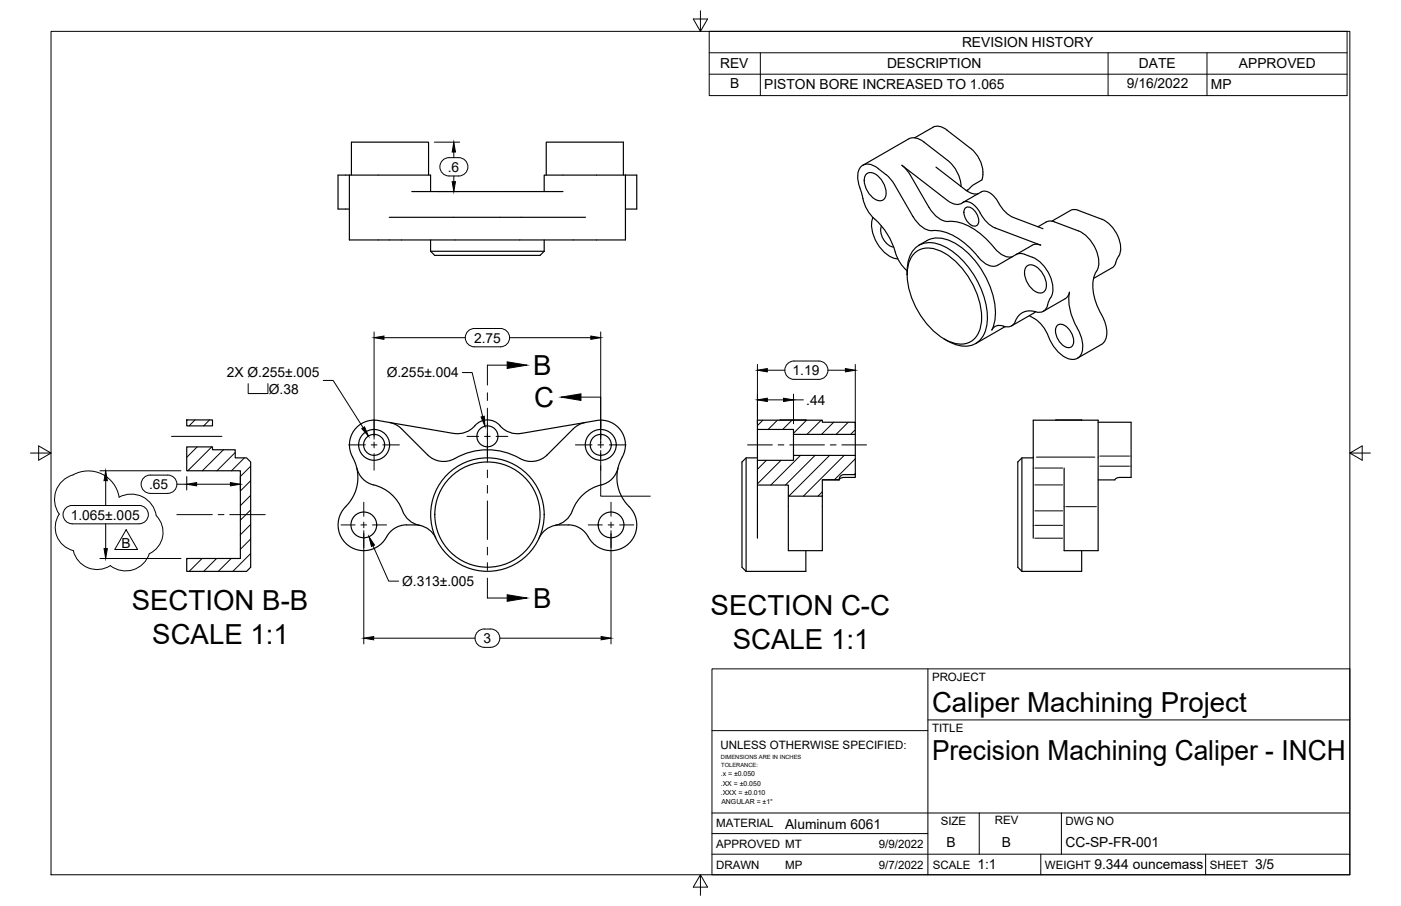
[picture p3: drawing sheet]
<svg xmlns="http://www.w3.org/2000/svg" width="432mm" height="279mm" viewBox="0 0 432 279" stroke-linecap="round" stroke-linejoin="round" font-family="sans-serif">
<!-- layer: Visible -->
<g fill="none" stroke="#000" stroke-width=".36">
<path d="M107.7 54h25v5.1M107.7 54v20h85.1v-20M107.7 54h-3.5v10.5h3.5M108.3 54v-10.2h23.8v10.2M126.9 59.1h46.6M168.4 54v-10.2h23.7v10.2M192.8 54h-25.1v5.1M192.8 54h3.5v10.5h-3.5M265.9 51l14.2-8.2a4.2 4.2 0 0 1 4.7 1l7.3 5.7a11.1 11.1 0 0 1 4.1 8M266.9 53.8a2.43 2.43 0 0 1 3.4 .3 6.7 6.7 0 0 1 2.5 6.8 2.19 2.19 0 0 1-3.7 .2 6.7 6.7 0 0 1-2.5-6.8zM270.6 52l2.4 1.8M270.6 51.9a3.7 3.7 0 0 0-5.6 0 7.8 7.8 0 0 0 .3 6.9 18.7 18.7 0 0 0 2.7 7l.5 .6a24.3 24.3 0 0 1 8 13l1.4 2.3 1.7 1.8"/>
<path d="M273 53.8l2.4 2.6 6 10.4a7.6 7.6 0 0 0 6 4.3M278 51l14 10.8a3.9 3.9 0 0 0 4.6 .7M278 51l2.3 2.6 6 10.3a7.6 7.6 0 0 0 6 4.4M281.9 42.5l5.7-3.3a3.8 3.8 0 0 1 4.3 1l7.3 5.6a9.3 9.3 0 0 1 3.4 9.7l-2.7 1.6-1.8 1.6M288.5 51.5l9.8 7.5 1.7 .8 1.6-.1M296.2 57.5h.1M298.1 58.7l-.2 .1M120 67h60.5M132.7 74v3.5l1.3 1.3h32.5l1.2-1.3M132.7 77.5h35M167.7 74v3.5M269.1 67.1a10.9 10.9 0 0 0 3.9 11.1l2.3 1.3 1.4 .3"/>
<path d="M271.7 69.7a5.3 5.3 0 0 0 3.7 6.5M282.1 77.9a7.5 7.5 0 0 1 9 .1 24.8 24.8 0 0 1 11.4 21.4 6.6 6.6 0 0 1-6.4 6.7 15.4 15.4 0 0 1-10.8-6.7 22.9 22.9 0 0 1-5.4-17.6 7.3 7.3 0 0 1 2.2-3.9zM283.2 75.6a9 9 0 0 1 11.4-.5 27.2 27.2 0 0 1 12.2 22.1 11 11 0 0 1-1.1 4.6 2.64 2.64 0 0 1 3.5-1.2M287.4 71.1a16 16 0 0 1 12 5.8l2.1 2.4a5.8 5.8 0 0 0 5.4 2.7l6.3-3.5M292.3 68.3a16 16 0 0 1 12.1 5.8l2.1 2.3a5.7 5.7 0 0 0 5.6 2.7M296.6 62.5a3.5 3.5 0 0 1 4.5 1.6l.4 .5a11.5 11.5 0 0 0 5.2 5.7M296.8 62.4l5.6-3.2a4 4 0 0 1 4.7 2.2 11.4 11.4 0 0 0 5.2 5.7M297.6 64.1a2.81 2.81 0 0 1 3.6 2.1l.2 .6a1.93 1.93 0 0 1-1 3 4.4 4.4 0 0 1-3.1-5.4zM306.7 70.3l14.1 5.3-1-.3-1.3 .2-5.3 3M312.3 67.1l9.2 3.4M313.2 78.5l1.2-.3 1.4 .2a11.1 11.1 0 0 1 8.1 7.4 7 7 0 0 1-.7 7.2l-.2 .5a2.81 2.81 0 0 1-3.7 2.7 4.8 4.8 0 0 0-6.4 2.9M319.9 69.9l2.9-1.6 1.3-.1 8.3 3"/>
<path d="M329.9 64.9l-5.7 3.3M329.9 64.9l.9-.3 1 .1 7.8 2.9a10.3 10.3 0 0 1 5.7 10.2l-.5 1.2M332.4 71.2a11.2 11.2 0 0 1 6.1 11.3 11.3 11.3 0 0 0-.8 10.7l.5 1.3a19.7 19.7 0 0 1 2.9 7.4 4.3 4.3 0 0 1-1.6 4.3l-7.4 4.3M344.8 79l-1.1 2.4-.6 .9-6.1 3.6M279.6 83.7v1M279.6 83.7a8.4 8.4 0 0 1 4.5-8.5 11.5 11.5 0 0 1 10.8 3.4 26.9 26.9 0 0 1 9.3 21 7 7 0 0 1-7.5 7.1 12 12 0 0 1-4.8-1.6M312.9 99.1a2.65 2.65 0 0 1-3.6 1.5M316.3 82.2a2.43 2.43 0 0 1 3.4 .3 6.7 6.7 0 0 1 2.6 6.8 2.19 2.19 0 0 1-3.8 .2 6.7 6.7 0 0 1-2.5-6.8zM319.1 96.1l-7.3 4.4M328.3 92.1l-6.7 3.9M329.6 90.1l-.6 1.4-.7 .6M329.6 90.1a17.6 17.6 0 0 0 2.9 12.1 7.3 7.3 0 0 1 .1 7.9 4.2 4.2 0 0 1-5.6-.7 15.7 15.7 0 0 1-4.5-7.1 10.8 10.8 0 0 0-5.3-5"/>
<path d="M291 104.5l.9 .6M309.7 100.8l-9 5.2M325.9 100.3a2.51 2.51 0 0 1 3.3 .9 5.2 5.2 0 0 1 1.4 5.3 1.93 1.93 0 0 1-3.1 0 5.5 5.5 0 0 1-1.9-5.8zM57.6 137.8h7.9v.9h7v2.5h3.5l1.3 1.3v32.4l-1.3 1.3h-18.4v-4h16.5v-27h-16.5zM57.6 129.5h7.9v1.8h-7.9zM120 130.3l1.7 .5 1.6 1 8.5 8.5M146.4 131.3a5.2 5.2 0 0 1 8.3 .6 7.1 7.1 0 0 0 5.9 1.8l19.9-3.4a13.6 13.6 0 0 1 5.9-.6 7.6 7.6 0 0 1 5.4 11.3M146.4 131.3a7.1 7.1 0 0 1-6.6 2.4l-19.8-3.4a13.5 13.5 0 0 0-6-.6 7.6 7.6 0 0 0-5.3 11.3M176.7 132.2l-8 8.1M180.5 130.3l-2.3 .8-1.5 1.1M233.4 129.6h20v.6h10.2v3.8h-19v-1.6h-11.2zM233.4 132.4v9.6"/>
<path d="M240.4 129.6h8M244.6 134v6.4M263.6 134v6.4M325.4 129.6h8M338.5 130.2h10.1v17l-3.9 .1-.8 .3-.3 .4h-5.1M108.7 141a12.9 12.9 0 0 1-2.8 15.9 8 8 0 0 0 2.3 11.9 8 8 0 0 0 11.4-3.9 7 7 0 0 1 5.7-3l4 .1M110 144.3a7.3 7.3 0 0 0 6.2 5.5 12.7 12.7 0 0 1 7.9 7.7M124.1 157.5a7.3 7.3 0 0 0 6 4.7l1.5 .7 1.3 1 1.4 2.1M131.8 140.3a7.3 7.3 0 0 0 9.7 .4 20 20 0 0 1 18.7 .7M168.7 140.3a7 7 0 0 1-8.5 1.1M176.4 157.5a7 7 0 0 1-5.2 4.5M190.5 144.3a7.3 7.3 0 0 1-6.3 5.5 12.7 12.7 0 0 0-7.8 7.7"/>
<path d="M191.8 141a12.9 12.9 0 0 0 2.7 15.9 8 8 0 0 1-2.2 11.9 8 8 0 0 1-11.4-3.9 7 7 0 0 0-5.8-3l-3.9 .1M230 141.2v35M233.4 142h11.2v-1.6h19v6h-3.9l-.7 .6-.4 1h-5.2v5h-10.4v-3.4h-9.6zM233.4 149.6v16.4M233.4 141.2h-3.4l-1.3 1.3v32.4l1.3 1.3M243 153v16.8h10.4v-16.8M263.6 146.4v.8l-3.8 .1-.9 .3-.3 .4h-5.2M315 141.2v35M318.5 141.2h-3.5l-1.3 1.3v32.4l1.3 1.3M328 144.3v25.5h10.5v-40.2h-20v36.4M171.1 162a7 7 0 0 0-5 4M248.4 169.8v6.4h-18.4"/>
<path d="M333.4 169.8v6.4h-18.4"/>
<circle cx="115.3" cy="137.2" r="3.2"/>
<circle cx="115.3" cy="137.2" r="4.8"/>
<circle cx="150.2" cy="134.6" r="3.2"/>
<circle cx="185.2" cy="137.2" r="4.8"/>
<circle cx="185.2" cy="137.2" r="3.2"/>
<circle cx="150.2" cy="158.7" r="17.5"/>
<circle cx="150.2" cy="158.7" r="16.2"/>
<circle cx="112.1" cy="161.9" r="4"/>
<circle cx="188.3" cy="161.9" r="4"/>
</g>
<!-- layer: Visible Narrow -->
<path d="M318.9 144.3h8.6M318.9 157.5h8.6M318.9 149.5h8.6M319.4 141h18.1M328.5 156.3h9.4M339 143.8h9.1M339 140.7h9.1M318.9 162h8.6M318.9 166h8.6" fill="none" stroke="#000" stroke-width=".31"/>
<!-- layer: Titleblock -->
<path d="M219.4 206.3h196.6v63.5h-196.6zM286 206.3v63.5M219.4 225.3h66.6M286 222h130M219.4 257.1h66.6M219.4 250.7h196.6M301.8 250.7v12.7M327.1 250.7v12.7M219.4 263.4h196.6M320.8 263.4v6.4M371.6 263.4v6.4" fill="none" stroke="#000" stroke-width=".31"/>
<!-- layer: Border -->
<path d="M15.7 9.7h400.3v260.1h-400.3zM215.9 3.3v6.4l-2.2-3.8h4.4l-2.2 3.8M9.4 139.7h6.3l-3.8-2.2v4.4l3.8-2.2M416 139.7l3.8 2.2v-4.4l-3.8 2.2h6.4M215.9 269.8l2.2 3.8h-4.4l2.2-3.8v6.3" fill="none" stroke="#000" stroke-width=".31"/>
<!-- layer: Smart Centers -->
<g fill="none" stroke="#000" stroke-width=".31">
<path d="M52.9 134.6h15.5M107.5 137.2h5.1M114.4 137.2h1.8M115.3 129.4v5.1M115.3 136.3v1.8M115.3 139.9v5.1M118 137.2h5.1M143.9 134.6h3.6M149.3 134.6h1.8M150.2 128.3v3.6M150.2 133.7v1.8M150.2 137.3v3.6"/>
<path d="M152.9 134.6h3.6M177.3 137.2h5.2M184.3 137.2h1.7M185.1 129.4v5.1M185.1 136.3v1.8M185.1 139.9v5.1M187.8 137.2h5.2M230.4 137.2h7.6M239.8 137.2h1.8M243.4 137.2h10.7M255.9 137.2h1.8M259.5 137.2h7.6"/>
<path d="M54.5 158.7h10.9M67.2 158.7h1.8M70.8 158.7h10.9M112.1 154.9v4.3M188.3 154.9v4.3M105.1 161.9h4.4M111.2 161.9h1.8M112.1 161v1.8M112.1 164.6v4.3M114.8 161.9h4.3M181.3 161.9h4.3M187.4 161.9h1.8"/>
<path d="M188.3 161v1.8M188.3 164.6v4.3M191 161.9h4.3"/>
</g>
<!-- layer: Hatching -->
<g fill="none" stroke="#000" stroke-width=".31">
<path d="M60.1 129.5l-1.8 1.8M60.8 137.8l-3.2 3.2M64.6 129.5l-1.8 1.8M65.3 137.8l-7.4 7.4M68.9 138.7l-6.5 6.5M72.5 139.6l-5.6 5.6M235.1 129.6l-1.7 1.7M239.6 129.6l-2.9 2.8M244.1 129.6l-2.9 2.8M248.6 129.6l-4 4M253.1 129.6l-4.4 4.4M256.9 130.2l-3.7 3.8"/>
<path d="M261.4 130.2l-3.7 3.8M263.6 132.5l-1.4 1.5M75.3 141.2l-3.9 4M77.2 143.8l-3.1 3.2M77.2 148.3l-3.1 3.1M77.2 152.8l-3.1 3.2M77.2 157.3l-3.1 3.1M236.2 142l-2.8 2.7M240.7 142l-7.3 7.2M246.7 140.4l-9.1 9.2M251.2 140.4l-9.1 9.2M253.4 151.7l-1.3 1.3"/>
<path d="M255.7 140.4l-12.6 12.6M260.2 140.4l-12.6 12.6M263.6 141.5l-6.4 6.5M263.6 146l-.4 .4M57.8 172.2l-.2 .2M62.3 172.2l-4 4M66.8 172.2l-4 4M71.2 172.2l-3.9 4M77.2 161.8l-3.1 3.1M77.2 166.2l-3.1 3.2M77.2 170.7l-5.4 5.5"/>
</g>
<!-- layer: Section Lines -->
<g fill="none" stroke="#000" stroke-width=".31">
<path d="M156.3 112.6h-6.1v6.1M150.2 121.1v2.4M150.2 125.9v2.4M150.2 130.7v11.9M179 122.5h6.1v9.3M185.1 134.2v2.4M185.1 138.9v2.4M150.2 144.9v2.4M150.2 149.7v2.4M150.2 154.5v11.9M185.1 143.7v9.3h15.3M150.2 168.8v2.3"/>
<path d="M150.2 173.5v2.4M150.2 178.3v6.1h6.1"/>
</g>
<path d="M156.3 111.6l6.1 1-6.1 1zM173 122.5l6-1v2zM156.3 183.4l6.1 1-6.1 1z" fill="#000" stroke="#000" stroke-width=".31"/>
<!-- layer: FD_Dimensions -->
<g fill="none" stroke="#000" stroke-width=".31">
<path d="M133.9 43.8h7.7M134.5 59.1h7.1M136.2 49.7a2.82 2.82 0 0 1 2.2-1.1 5.7 5.7 0 0 1 4.8 .6 2.83 2.83 0 0 1 .8 3.2 2.83 2.83 0 0 1-2.6 1.9 5.7 5.7 0 0 1-4.8-.6 2.82 2.82 0 0 1-.4-4zM139.9 46.9v1.7M139.9 54.3v1.7M76.5 118.3v3.1h6.1v-3.1M99.6 117.3h3.1l9.2 14.6M115.3 102.4v33M118.3 104.1h25.1M142.5 114.9h3l3.3 13.6M144 102.4a2.82 2.82 0 0 1 2.2-1.1h8a2.83 2.83 0 0 1 2.9 2.8 2.83 2.83 0 0 1-2.9 2.9h-8a2.83 2.83 0 0 1-2.5-1.6 2.83 2.83 0 0 1 .3-3zM157 104.1h25.1"/>
<path d="M185.1 102.4v33M233.4 112.4v18.3M236.5 114.2h5.4M243 112l1.7-.7h7.7a2.83 2.83 0 0 1 2.8 2.9 2.83 2.83 0 0 1-2.8 2.8h-7.7a2.83 2.83 0 0 1-2.6-1.9 2.83 2.83 0 0 1 .9-3.1zM255.2 114.2h5.4M263.6 112.4v19.8M236.5 123.3h5M244.6 121.5v9.2M244.6 123.3h3M30.8 145.2h25M32.6 148.2v7.7M46.3 146.5h5.4"/>
<path d="M46.3 146.5a2.84 2.84 0 0 0-2.8 2.8 2.84 2.84 0 0 0 2.8 2.9l5.4-.1a2.83 2.83 0 0 0 2.8-2.8 2.83 2.83 0 0 0-2.8-2.8M54.5 149.3h3.1M57.6 147v4.1M60.6 149.3h10.4M74.1 147v4.1M22.2 161.5h20.7M22.3 161.5a2.82 2.82 0 0 1-2.9-2.8 2.82 2.82 0 0 1 2.8-2.8h20.7a2.83 2.83 0 0 1 2.8 2.8 2.83 2.83 0 0 1-2.8 2.8M30.8 172.2h25M32.6 161.5v7.7M112.1 163.7v34.9M115 168.3l4.8 10.9h3.1M188.3 163.7v34.9"/>
<path d="M115.2 196.8h31.2M149.2 194h2M149.2 194a2.83 2.83 0 0 0-2.8 2.8 2.83 2.83 0 0 0 2.8 2.8h2M151.2 194a2.83 2.83 0 0 1 2.9 2.8 2.83 2.83 0 0 1-2.9 2.8M154.1 196.8h31.2"/>
</g>
<g fill="#000" stroke="#000" stroke-width=".31">
<path d="M139.9 43.8l.5 3.1h-1zM139.4 56h1l-.5 3.1zM115.3 104.1l3-.5v1zM182.1 103.6l3 .5-3 .5zM233.4 114.2l3.1-.5v1zM260.6 113.7l3 .5-3 .5zM111.5 132.2l.9-.6 1.2 2.9zM148.3 128.6l.9-.2 .3 3zM233.4 123.3l3.1-.5v1zM241.5 122.8l3.1 .5-3.1 .5zM32.6 145.2l.5 3h-1zM57.6 149.3l3-.5v1z"/>
<path d="M71 148.8l3.1 .5-3.1 .5zM32.1 169.2h1l-.5 3zM113.7 165.5l1.7 2.6-.9 .4zM112.1 196.8l3.1-.5v1zM185.3 196.3l3 .5-3 .5z"/>
</g>
<!-- layer: Revision Clouds -->
<path d="M22.5 146.4a9.6 9.6 0 0 1 14.2 6.9 7.8 7.8 0 0 1 11.4 5.7 7.3 7.3 0 0 1-2.1 11.8 7.7 7.7 0 0 1-12 3.6 7.5 7.5 0 0 1-11.4-4.6 7.4 7.4 0 0 1-4.3-11.2 7.8 7.8 0 0 1 4.2-12.2" fill="none" stroke="#000" stroke-width=".31"/>
<!-- layer: Revision Tables -->
<path d="M218.6 9.7h196.6v19.8h-196.6zM218.6 16.3h196.6M234.3 16.3v13.2M341.5 16.3v13.2M372 16.3v13.2M218.6 22.9h196.6" fill="none" stroke="#000" stroke-width=".31"/>
<!-- layer: Revision Markers -->
<path d="M38.9 163.4l3.5 6.1h-7zM38.9 167.4h.1" fill="none" stroke="#000" stroke-width=".31"/>
<g font-size="8.5">
<text x="164.3" y="115.7">B</text>
<text x="164.6" y="125.5">C</text>
<text x="40.6" y="188.3">SECTION B-B</text>
<text x="164.3" y="187.5">B</text>
<text x="219" y="189.8">SECTION C-C</text>
<text x="46.9" y="198.5">SCALE 1:1</text>
<text x="225.8" y="200">SCALE 1:1</text>
<text x="287.3" y="219.5">Caliper Machining Project</text>
<text x="287.3" y="234.5">Precision Machining Caliper - INCH</text>
</g>
<g font-size="4.3">
<text x="296.5" y="14.5">REVISION HISTORY</text>
<text x="221.9" y="21.1">REV</text>
<text x="273.4" y="21.1">DESCRIPTION</text>
<text x="351" y="21.1">DATE</text>
<text x="381.9" y="21.1">APPROVED</text>
<text x="225" y="27.2">B</text>
<text x="235.5" y="27.5">PISTON BORE INCREASED TO 1.065</text>
<text x="347.3" y="27.3">9/16/2022</text>
<text x="373.2" y="27.5">MP</text>
<text x="138" y="52.9">.6</text>
<text x="146.1" y="105.6">2.75</text>
<text x="69.9" y="116.2">2X Ø.255±.005</text>
<text x="119.2" y="116.4">Ø.255±.004</text>
<text x="244.3" y="115.7">1.19</text>
<text x="82.9" y="121.4">Ø.38</text>
<text x="248.5" y="124.8">.44</text>
<text x="45.9" y="150.8">.65</text>
<text x="21.8" y="160.2">1.065±.005</text>
<text x="37.4" y="169">B</text>
<text x="124" y="180.7">Ø.313±.005</text>
<text x="149" y="198.3">3</text>
<text x="242" y="255.7">Aluminum 6061</text>
<text x="291.8" y="261.2">B</text>
<text x="308.7" y="261.3">B</text>
<text x="328.4" y="261.2">CC-SP-FR-001</text>
<text x="301.2" y="268.1">1:1</text>
<text x="337.3" y="268.1">9.344 ouncemass</text>
<text x="386.8" y="268.1">3/5</text>
</g>
<g font-size="3.5">
<text x="287.3" y="210.1">PROJECT</text>
<text x="287.3" y="225.8">TITLE</text>
<text x="222.1" y="231">UNLESS OTHERWISE SPECIFIED:</text>
<text x="220.7" y="255.2">MATERIAL</text>
<text x="289.9" y="254.3">SIZE</text>
<text x="306.6" y="254">REV</text>
<text x="328.4" y="254.5">DWG NO</text>
<text x="220.7" y="261.5">APPROVED MT</text>
<text x="270.9" y="261.5">9/9/2022</text>
<text x="220.7" y="267.9">DRAWN</text>
<text x="242" y="267.9">MP</text>
<text x="270.9" y="267.9">9/7/2022</text>
<text x="287.5" y="267.9">SCALE</text>
<text x="322.1" y="267.9">WEIGHT</text>
<text x="372.9" y="267.9">SHEET</text>
</g>
<g font-size="2.1">
<text x="222.1" y="239.4">.x = ±0.050</text>
<text x="222.1" y="242.3">.XX = ±0.050</text>
<text x="222.1" y="245.2">.XXX = ±0.010</text>
<text x="222.3" y="248.1">ANGULAR = ±1°</text>
</g>
<g font-size="1.8">
<text x="222.2" y="234">DIMENSIONS ARE IN INCHES</text>
<text x="222.3" y="236.6">TOLERANCE:</text>
</g>
</svg>
